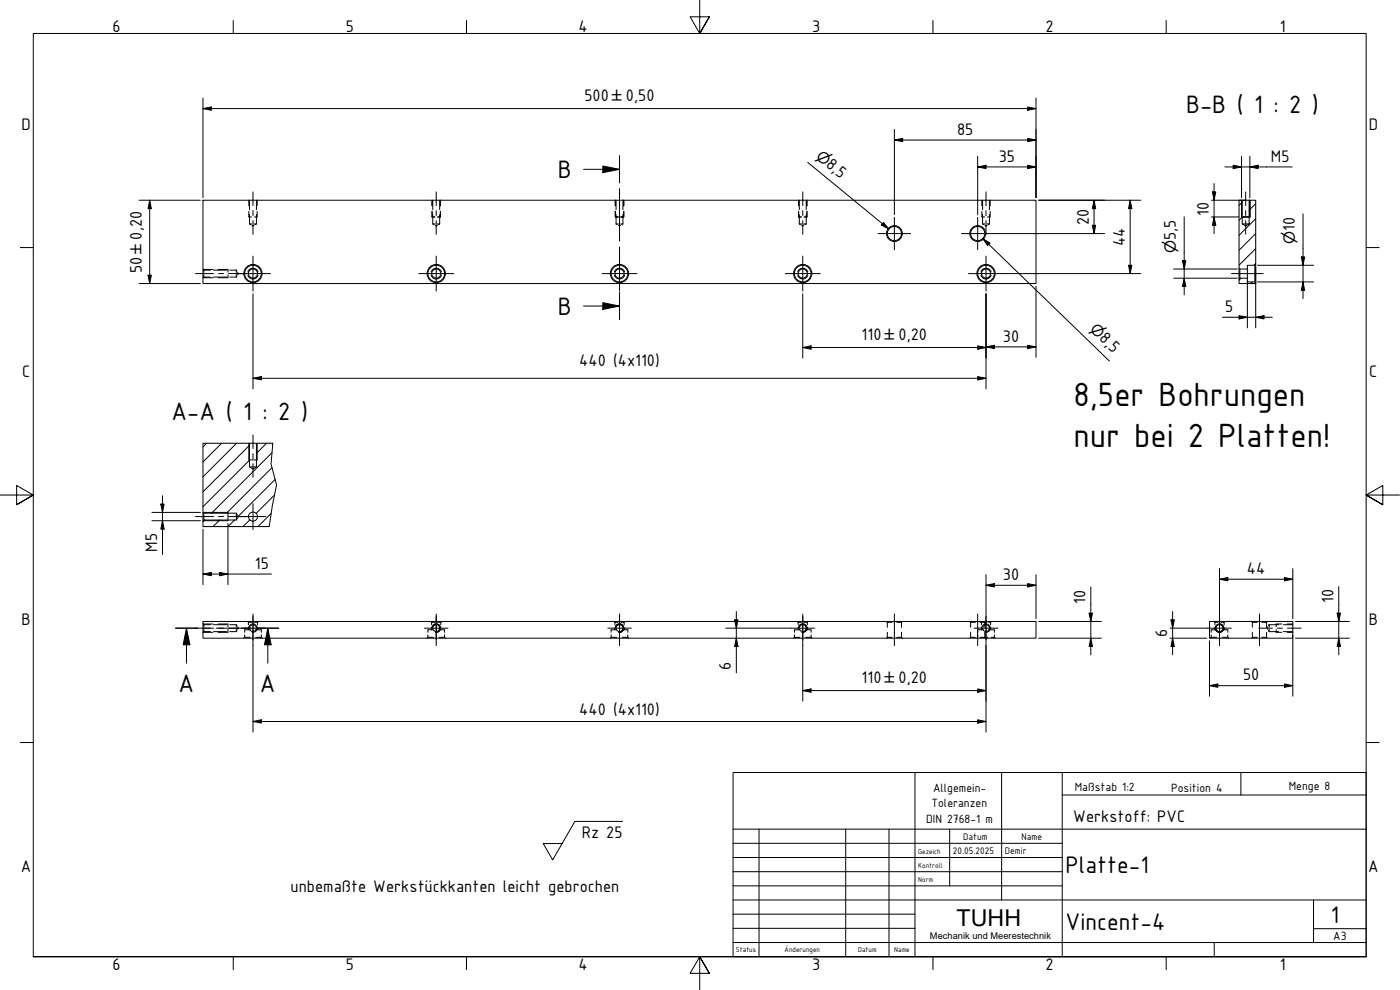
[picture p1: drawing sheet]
<svg xmlns="http://www.w3.org/2000/svg" width="420mm" height="297mm" viewBox="0 0 420 297" stroke-linecap="round" stroke-linejoin="round" font-family="sans-serif">
<!-- layer: Schraffur (ISO) -->
<g fill="none" stroke="#000" stroke-width=".3">
<path d="M372.8 65.1l-.9 1M372.8 60.6l-.9 1M376.9 79.1l-.6 .5M376.9 74.6l-5 5M376.9 70.1l-5 5M376.9 65.6l-5 5M376.9 61.1l-2 2M372.4 83.5l-.5 .6M375.8 84.6l-.5 .5M62 133l-1.1 1.1M66.5 133l-5.6 5.6M71 133l-10.1 10.1"/>
<path d="M74.9 138.1l-14 13.9M74.9 133.6l-14 14M80 133l-3 3M81.6 135.8l-18.1 18.2M61.4 156l-.5 .5M65.9 156l-2 2M70.4 156l-2 2M75 155.9l-2.1 2.1M81.4 154l-4 4M81.6 140.3l-13.6 13.7M82.4 148.6l-5.5 5.5M82.6 143.9l-11.1 11"/>
</g>
<!-- layer: Verdeckt (ISO) -->
<g fill="none" stroke="#000" stroke-width=".3">
<path d="M74.7 63.4v1.7h.8M74.7 60.1v1.7M74.9 67.2h.7M74.9 67.2l.3 .2M74.9 60.1v2.8M74.9 64.4v2.8M75.6 67.6l.3 .2 .4-.2M76.3 67.2h.7M77 67.2l-.4 .2M77 60.1v2.8M77 64.4v2.8M77.2 63.4v1.7h-.9"/>
<path d="M77.2 60.1v1.7M129.7 63.4v1.7h.8M129.7 60.1v1.7M129.9 67.2h.7M129.9 67.2l.3 .2M129.9 60.1v2.8M129.9 64.4v2.8M130.6 67.6l.3 .2 .4-.2M131.3 67.2h.7M132 67.2l-.4 .2M132 60.1v2.8M132 64.4v2.8"/>
<path d="M132.2 63.4v1.7h-.9M132.2 60.1v1.7M184.7 63.4v1.7h.8M184.7 60.1v1.7M184.9 67.2h.7M184.9 67.2l.3 .2M184.9 60.1v2.8M184.9 64.4v2.8M185.6 67.6l.3 .2 .4-.2M186.3 67.2h.6M186.9 67.2l-.3 .2M186.9 60.1v2.8"/>
<path d="M186.9 64.4v2.8M187.2 63.4v1.7h-.9M187.2 60.1v1.7M239.7 60.1v1.7M239.7 63.4v1.7h.8M239.9 67.2h.7M239.9 67.2l.3 .2M239.9 60.1v2.8M239.9 64.4v2.8M240.6 67.6l.3 .2 .4-.2M241.3 67.2h.7M242 67.2l-.4 .2"/>
<path d="M242 60.1v2.8M242 64.4v2.8M242.2 60.1v1.7M242.2 63.4v1.7h-.9M294.7 63.4v1.7h.8M294.7 60.1v1.7M294.9 67.2h.7M294.9 67.2l.3 .2M294.9 60.1v2.8M294.9 64.4v2.8M295.6 67.6l.3 .2 .4-.2M296.3 67.2h.6"/>
<path d="M296.9 67.2l-.3 .2M296.9 60.1v2.8M296.9 64.4v2.8M297.2 63.4v1.7h-.9M297.2 60.1v1.7M61 83.3h2.9M61.1 81l.1 .1M61.2 81.1v.6M61.2 82.4v.7M61.2 83.1l-.1 .1M61.2 83.1h1.9M61.2 81.1h1.9"/>
<path d="M63.9 80.8l-2.9 .1M64.1 83.1h3.9M64.1 81.1h3.9M65.4 80.8h3v.9M68.4 82.5v.8h-3M69 83.1h1.9M69 81.1h1.9M70.9 81.1v.6M70.9 82.4v.7M70.9 81.1l.2 .3M71.1 82.8l-.2 .3M71.3 81.7l.2 .4-.2 .3"/>
<path d="M74.4 82.6a1.59 1.59 0 0 0 1.5 1.1 1.59 1.59 0 0 0 1.5-1.1M74.4 81.6a1.6 1.6 0 0 1 1.5-1.1 1.6 1.6 0 0 1 1.5 1.1M129.4 82.6a1.59 1.59 0 0 0 1.5 1.1 1.59 1.59 0 0 0 1.5-1.1M129.4 81.6a1.6 1.6 0 0 1 1.5-1.1 1.6 1.6 0 0 1 1.5 1.1M184.4 82.6a1.59 1.59 0 0 0 1.5 1.1 1.59 1.59 0 0 0 1.6-1.1M184.4 81.6a1.6 1.6 0 0 1 1.5-1.1 1.6 1.6 0 0 1 1.6 1.1M239.4 82.6a1.59 1.59 0 0 0 1.5 1.1 1.59 1.59 0 0 0 1.5-1.1M239.4 81.6a1.6 1.6 0 0 1 1.5-1.1 1.6 1.6 0 0 1 1.5 1.1M294.4 82.6a1.59 1.59 0 0 0 1.5 1.1 1.59 1.59 0 0 0 1.5-1.1M294.4 81.6a1.6 1.6 0 0 1 1.5-1.1 1.6 1.6 0 0 1 1.5 1.1M61 189.7h2.9M61.1 187.4h.1"/>
<path d="M61.2 187.4v.7M61.2 188.8v.7M61.2 189.5l-.1 .1M61.2 189.5h1.9M61.2 187.4h1.9M63.9 187.2l-2.9 .1M64.1 189.5h3.9M64.1 187.4h3.9M65.4 187.2h3v.9M68.4 188.9v.8h-3M69 189.5h1.9M69 187.4h1.9"/>
<path d="M70.9 187.4v.7M70.9 188.8v.7M70.9 187.4l.2 .4M71.1 189.2l-.2 .3M71.3 188.1l.2 .4-.2 .3M73.3 191.4l-.1 .1M73.4 191.2h1.7M73.4 191.2l-.1 .1M73.4 190.5v.7M74.3 186.5h.1M74.5 186.6v.1M74.5 186.7h1"/>
<path d="M74.5 186.7v.8M74.5 188.2v.8M75.1 189h-1.7v.7M76.4 186.7h.9M76.8 191.2h1.6M76.8 189h1.6v.7M77.3 186.7v.8M77.3 188.2v.8M77.4 186.6l-.1 .1M77.5 186.5h.1M78.4 191.2l.1 .1M78.4 190.5v.7"/>
<path d="M78.6 191.4l.1 .1M128.2 191.4v.1M128.4 191.2h1.7M128.4 191.2l-.1 .1M128.4 190.5v.7M129.3 186.5h.1M129.5 186.6v.1M129.5 186.7h1M129.5 186.7v.8M129.5 188.2v.8M130.1 189h-1.7v.7M131.4 186.7h.9"/>
<path d="M131.8 191.2h1.6M131.8 189h1.6v.7M132.3 186.7v.8M132.3 188.2v.8M132.4 186.6l-.1 .1M132.5 186.5h.1M133.4 191.2l.1 .1M133.4 190.5v.7M133.6 191.4l.1 .1M183.3 191.4l-.1 .1M183.4 191.2h1.7M183.4 191.2l-.1 .1"/>
<path d="M183.4 190.5v.7M184.3 186.5h.1M184.5 186.6l.1 .1M184.6 186.7h.9M184.6 186.7v.8M184.6 188.2v.8M185.1 189h-1.7v.7M186.4 186.7h.9M186.8 191.2h1.6M186.8 189h1.6v.7M187.3 186.7v.8M187.3 188.2v.8"/>
<path d="M187.4 186.6l-.1 .1M187.5 186.5h.1M188.4 191.2l.1 .1M188.4 190.5v.7M188.6 191.4l.1 .1M238.3 191.4l-.1 .1M238.4 191.2h1.7M238.4 191.2l-.1 .1M238.4 190.5v.7M239.3 186.5h.1M239.5 186.6v.1M239.5 186.7h1"/>
<path d="M239.5 186.7v.8M239.5 188.2v.8M240.1 189h-1.7v.7M241.4 186.7h.9M241.7 191.2h1.7M241.7 189h1.7v.7M242.3 186.7v.8M242.3 188.2v.8M242.4 186.6l-.1 .1M242.5 186.5h.1M243.4 191.2l.1 .1M243.4 190.5v.7"/>
<path d="M243.6 191.4l.1 .1M266 186.5h.1M266.1 191.4l-.1 .1M266.2 186.6l.1 .1M266.3 186.7h1.4M266.3 191.2h1.4M266.3 191.2l-.1 .1M266.3 186.7v1.5M266.3 189.7v1.5M269.1 186.7h1.5M269.1 191.2h1.5M270.6 191.2v.1"/>
<path d="M270.6 186.7v1.5M270.6 189.7v1.5M270.6 186.6v.1M270.7 191.4l.1 .1M270.8 186.5h-.1M291 186.5h.1M291.1 191.4l-.1 .1M291.2 186.6l.1 .1M291.3 186.7h1.4M291.3 191.2h1.4M291.3 191.2l-.1 .1M291.3 186.7v1.5"/>
<path d="M291.3 189.7v1.5M293.2 191.4v.1M293.4 190.5l-.1 .8M294.1 186.7h2M294.1 191.2h2.4M294.3 186.5h.1M294.5 186.6v.9M294.5 188.2v.8M295.1 189h-1.7v.7M295.6 189.7v1.6M295.6 186.6v1.6M295.7 191.4l.1 .1"/>
<path d="M295.8 186.5h-.1M296.7 186.7h.6M296.8 189h1.6v.7M297.3 186.7v.8M297.3 188.2v.8M297.4 186.6l-.1 .1M297.5 191.2h.9M297.5 186.5h.1M298.4 191.2l.1 .1M298.4 190.5v.7M298.6 191.4l.1 .1M363.3 191.4l-.1 .1"/>
<path d="M363.5 191.2h1.6M363.5 191.2l-.1 .1M363.5 190.5v.7M364.4 186.5h.1M364.5 186.6l.1 .1M364.6 186.7h.9M364.6 186.7v.8M364.6 188.2v.8M365.1 189h-1.6v.7M366.4 186.7h1M366.8 191.2l1.8 .1M366.8 189h1.7v.7"/>
<path d="M367.4 186.7v.8M367.4 188.2v.8M367.5 186.6l-.1 .1M367.6 186.5h-.1M368.5 190.5v.7M368.7 191.4v.1M375.6 186.5h.1M375.7 191.4l-.1 .1M375.8 186.6l.1 .1M375.9 186.7h1.4M375.9 191.2h1.4M375.9 191.2l-.1 .1"/>
<path d="M375.9 186.7v1.5M375.9 189.7v1.5M378.7 186.7h1.4M378.7 191.2h1.4M380.1 191.2l.1 .1M380.1 186.7v1.5M380.1 189.7v1.5M380.2 186.6l-.1 .1M380.3 191.4l.1 .1M380.4 186.5h-.1M380.5 188.1l-.2 .4 .2 .3M380.7 189.2l.2 .3"/>
<path d="M380.9 189.5h2.8M380.9 187.4h2.8M380.9 187.4v.7M380.9 188.8v.7M380.9 187.4l-.2 .4M383 188.9v.8h1.7M384.7 187.2h-1.7v.9M385.1 189.5h2.9M385.1 187.4h2.9M386.3 189.7h1.7M386.3 187.2h1.7"/>
</g>
<!-- layer: Sichtbar (ISO) -->
<g fill="none" stroke="#000" stroke-width=".3">
<path d="M60.9 60.1h250v25h-250zM371.9 60.1h.9v7.1l1 .6 1.1-.6v-7.1h2v19.2l-.3 .3h-2.2v1.1h-2.3l-.2-.2zM372.6 65.1h2.5M372.8 60.1h2.1M372.8 67.2h2.1M376.6 79.6v5M376.9 79.3v5.5M371.9 80.5v3.2M372.1 83.5h2.3v1.1h2.2l.3 .5h-5v-1.4zM372.1 80.7v2.8M374.4 80.7v2.8M74.7 138h2.5"/>
<path d="M74.9 133h2.1M81.9 133h-4.9v7.1l-1.1 .6-1-.6v-7.1h-14v20.7l.3 .3h9.7l.6 1-.6 1h-9.7l-.3 .3v1.7h19.9M60.9 153.7v2.6M61.2 154v2M68.4 153.7v2.5M70.9 154v2M74.9 140.1h2.1M60.9 186.5h250v5h-250zM363 186.5h25v5h-25z"/>
<circle cx="268.4" cy="70.1" r="2.38"/>
<circle cx="268.4" cy="70.1" r="2.13"/>
<circle cx="293.4" cy="70.1" r="2.38"/>
<circle cx="293.4" cy="70.1" r="2.13"/>
<circle cx="75.9" cy="82.1" r="2.74"/>
<circle cx="75.9" cy="82.1" r="2.51"/>
<circle cx="75.9" cy="82.1" r="1.37"/>
<circle cx="130.9" cy="82.1" r="2.74"/>
<circle cx="130.9" cy="82.1" r="2.51"/>
<circle cx="130.9" cy="82.1" r="1.37"/>
<circle cx="185.9" cy="82.1" r="2.74"/>
<circle cx="185.9" cy="82.1" r="2.51"/>
<circle cx="185.9" cy="82.1" r="1.37"/>
<circle cx="240.9" cy="82.1" r="2.74"/>
<circle cx="240.9" cy="82.1" r="2.51"/>
<circle cx="240.9" cy="82.1" r="1.37"/>
<circle cx="295.9" cy="82.1" r="2.74"/>
<circle cx="295.9" cy="82.1" r="2.51"/>
<circle cx="295.9" cy="82.1" r="1.37"/>
<circle cx="75.9" cy="155" r="1.37"/>
<circle cx="75.9" cy="188.5" r="1.03"/>
<circle cx="130.9" cy="188.5" r="1.03"/>
<circle cx="185.9" cy="188.5" r="1.03"/>
<circle cx="240.9" cy="188.5" r="1.03"/>
<circle cx="295.9" cy="188.5" r="1.03"/>
<circle cx="366" cy="188.5" r="1.03"/>
<circle cx="366" cy="188.5" r="1.28"/>
</g>
<!-- layer: Sichtbar schmal (ISO) -->
<path d="M372.6 60.1v5M375.1 60.1v5M74.7 133v5M77.2 133v5M61 156.2h7.4M61 153.7h7.4M74.7 188.2a1.26 1.26 0 0 1 1.4-1 1.26 1.26 0 0 1 1.1 1.5 1.26 1.26 0 0 1-1.5 1M129.7 188.2a1.26 1.26 0 0 1 1.4-1 1.26 1.26 0 0 1 1.1 1.5 1.26 1.26 0 0 1-1.5 1M184.7 188.2a1.26 1.26 0 0 1 1.4-1 1.26 1.26 0 0 1 1.1 1.5 1.26 1.26 0 0 1-1.5 1M239.7 188.2a1.26 1.26 0 0 1 1.4-1 1.26 1.26 0 0 1 1 1.5 1.26 1.26 0 0 1-1.4 1M294.7 188.2a1.26 1.26 0 0 1 1.4-1 1.26 1.26 0 0 1 1.1 1.5 1.26 1.26 0 0 1-1.5 1M366.2 187.2a1.26 1.26 0 0 1 1 1.5 1.26 1.26 0 0 1-1.4 1 1.26 1.26 0 0 1-1.1-1.5" fill="none" stroke="#000" stroke-width=".3"/>
<!-- layer: Bruchlinie (ISO) -->
<path d="M81.9 133l-.6 6.2 1.7 6.3-1.3 6.3-.9 6.2" fill="none" stroke="#000" stroke-width=".3"/>
<!-- layer: Schnittlinie (ISO) -->
<g fill="none" stroke="#000" stroke-width=".3">
<path d="M175.1 50.8h10.8M180.9 49.8l5 1-5 1zM185.9 46.8v8M185.9 56.6v2.1M185.9 60.4v8.1M185.9 70.3v2.1M185.9 74.1v8.1M175.1 91.8h10.8M180.9 90.8l5 1-5 1zM185.9 83.9v2.1M185.9 87.8v8M52.7 188.5h6.6"/>
<path d="M56 188.5l1 5h-2zM56 188.5v10.5M61 188.5h2.1M64.9 188.5h6.6M73.2 188.5h2.1M77.1 188.5h6.6M80.4 188.5l1 5h-2zM80.4 188.5v10.5"/>
</g>
<path d="M180.9 49.8l5 1-5 1zM180.9 90.8l5 1-5 1zM56 188.5l1 5h-2zM80.4 188.5l1 5h-2z" fill="#000"/>
<!-- layer: Rahmen (ISO) -->
<g fill="none" stroke="#000" stroke-width=".3">
<path d="M70 6.1v3.9M140 6.1v3.9M210 0v10l-2.9-5h5.8l-2.9 5 2.9-5M280 6.1v3.9M350 6.1v3.9M6.1 74.3h3.9M410 74.3h3.9M0 148.5h10l-5-2.8v5.7l5-2.9-5 2.9M420 148.5h-10l5-2.8v5.7l-5-2.9 5 2.9M6.1 222.8h3.9M410 222.8h3.9M10 287v-277h400v277h-400h400"/>
<path d="M70 287v3.9M140 287v3.9M212.9 292l-2.9-5 2.9 5h-5.8l2.9-5v10M280 287v3.9M350 287v3.9"/>
</g>
<!-- layer: Titel (ISO) -->
<g fill="none" stroke="#000" stroke-width=".3">
<path d="M220 231.8h190v55.2h-190zM274.6 231.8v55.2M300.6 231.8v38.2M318.8 238.5h91.2M318.8 231.8v55.2M372.4 231.8v6.7M220 253h98.8M220 257.3h98.8M220 248.8h190M227.8 248.8v38.2M253.8 248.8v38.2M266.8 248.8v38.2"/>
<path d="M285 248.8v17M220 261.5h98.8M220 265.8h98.8M220 270h190M220 274.3h54.6M220 278.5h54.6M394.2 278.6h15.8M394.2 270v12.8M220 282.8h190M364.4 282.8v4.2"/>
</g>
<!-- layer: Mittellinie (ISO) -->
<g fill="none" stroke="#000" stroke-width=".3">
<path d="M75.9 57.6v4.1M130.9 57.6v4.1M185.9 57.6v4.1M240.9 57.6v4.1M295.9 57.6v4.1M373.8 57.6v4.1M75.9 63.2v1.5M75.9 66.2v4.1M130.9 63.2v1.5M130.9 66.2v4.1M185.9 63.2v1.5M185.9 66.2v4.1"/>
<path d="M240.9 63.2v1.5M240.9 66.2v4.1M295.9 63.2v1.5M295.9 66.2v4.1M373.8 63.2v1.5M373.8 66.2v4.1M58.7 82.1h5.4M65.6 82.1h1.5M68.6 82.1h5.4M369.6 82.1h9.5M75.9 130.5v4.1M75.9 136.1v1.5"/>
<path d="M75.9 139.1v4.1M58.7 155h5.4M65.6 155h1.5M68.6 155h5.4M58.7 188.5h5.4M65.6 188.5h1.5M68.6 188.5h5.4M75.9 184.2v9.5M130.9 184.2v9.5M185.9 184.2v9.5M240.9 184.2v9.5M268.4 184.2v9.5"/>
<path d="M293.4 184.2v9.5M295.9 184.2v9.5M366 184.2v9.5M377.8 188.5h4.1M378 184.2v9.5M383.4 188.5h1.5M386.4 188.5h4.1"/>
</g>
<!-- layer: Mittelpunktmarkierung (ISO) -->
<g fill="none" stroke="#000" stroke-width=".3">
<path d="M75.9 76.8v10.5M130.9 76.8v10.5M185.9 76.8v10.5M240.9 76.8v10.5M263.5 70.1h9.8M268.4 65.2v9.8M288.5 70.1h9.8M293.4 65.2v9.8M295.9 76.8v10.5M70.7 82.1h10.5M125.7 82.1h10.5M180.7 82.1h10.5"/>
<path d="M235.7 82.1h10.5M290.7 82.1h10.5M72.1 155h7.7M75.9 151.1v7.8M72.4 188.5h7.1M75.9 184.9v7.1M127.4 188.5h7.1M130.9 184.9v7.1M182.4 188.5h7.1M185.9 184.9v7.1M237.4 188.5h7.1M240.9 184.9v7.1"/>
<path d="M292.4 188.5h7M295.9 184.9v7.1M362.5 188.5h7M366 184.9v7.1"/>
</g>
<g fill="none" stroke="#000" stroke-width=".3">
<path d="M60.9 32.6l2.5-.5v1zM60.9 32.6h250M60.9 29.4v29.9M268.4 38.8v25.6M308.4 32.1l2.5 .5-2.5 .5zM310.9 29.4v29.9M242.4 48.7l24.4 20M268.4 42l2.5-.5v1zM268.4 42h42.5M293.4 50.1l2.5-.5v1zM293.4 50.1h17.5M293.4 46.9v17.5"/>
<path d="M308.4 49.6l2.5 .5-2.5 .5zM308.4 41.5l2.5 .5-2.5 .5zM363.9 57.6h1l-.5 2.5zM364.4 55.1v15M367.6 50.1h20.2M370.1 49.6l2.5 .5-2.5 .5zM372.6 46.9v12.4M375.1 50.1l2.5-.5v1zM375.1 46.9v12.4M41.7 60.1h18.4M44.9 60.1l.5 2.5h-1zM44.9 60.1v25"/>
<path d="M265.2 66.8l1.6 1.9-2.3-1.2zM294.9 71.6l2.2 1.3-.7 .8zM294.9 71.6l38.1 36.8M298.3 70.1h33.2M311.7 60.1h30.6M327.8 67.6h1l-.5 2.5zM328.3 60.1l.5 2.5h-1zM328.3 60.1v10M338.7 79.6h1l-.5 2.5zM339.2 60.1l.5 2.5h-1zM339.2 60.1v22M354.9 78.2h1l-.5 2.5z"/>
<path d="M355.4 65.1v23.4M363.6 60.1h10.1M363.6 65.1h8.2M364.4 65.1l.5 2.5h-1zM374 60.1h.1M377.4 79.6h16.8M390.5 77.1h1l-.4 2.5zM391.1 64.2v25.4M41.7 85.1h18.4M44.4 82.6h1l-.5 2.5zM75.9 88.1v28.6M240.9 88.1v19.3"/>
<path d="M295.9 88.1v28.6M301.2 82.1h41.1M310.9 85.9v21.4M352.2 80.7h19.1M352.2 83.5h19.1M355.4 83.5l.5 2.5h-1zM366.8 95.2h15M371.9 94.7l2.5 .5-2.5 .5zM374.4 84.3v14.1M376.9 95.2l2.4-.5v1zM376.9 80.1v1.9M376.9 82.2v16.2"/>
<path d="M377.4 84.6h16.8M391.1 84.6l.4 2.5h-1zM75.9 113.5l2.5-.5v1zM75.9 113.5h220M240.9 104.3l2.5-.5v1zM240.9 104.3h55M293.4 103.8l2.5 .5-2.5 .5zM293.4 113l2.5 .5-2.5 .5zM295.9 104.1l2.5-.5v1zM295.9 104.1h15M308.4 103.6l2.5 .5-2.5 .5zM45.6 153.7h14.6"/>
<path d="M45.6 156.2h14.6M48.3 151.2h1l-.5 2.5zM48.8 156.2l.5 2.6h-1zM48.8 148.7v17.7M60.9 158.8v16.6M68.4 157v18.4M60.9 172.2l2.5-.4v.9zM60.9 172.2h20.6M65.9 171.8l2.5 .4-2.5 .5zM295.9 175.6l2.5-.5v1zM295.9 175.6h15M295.9 172.4v11.7"/>
<path d="M308.4 175.1l2.5 .5-2.5 .5zM310.9 172.4v13.3M327.4 176.1v20.4M366 173.8l2.5-.5v1zM366 173.8h22M366 170.6v13.5M385.5 173.3l2.5 .5-2.5 .5zM388 170.6v15.1M401.8 176v20.5M75.9 193.7v26M217.8 188.5h19.6M220.5 186h1l-.5 2.5z"/>
<path d="M221 191.5l.5 2.5h-1zM221 183.5v18.4M240.9 193.7v16.7M295.9 193.7v26M311.7 186.5h18.8M311.7 191.5h18.8M326.9 184h1l-.5 2.5zM327.4 191.5l.5 2.5h-1zM351.1 191.5h11.1M351.1 188.5h11.4M351.4 186h1l-.5 2.5zM351.9 191.5l.5 2.5h-1z"/>
<path d="M351.9 183.5v13M363 192.3v16.6M388 190.5v18.4M388.8 186.5h16.2M388.8 191.5h16.2M401.3 184h1l-.5 2.5zM401.8 191.5l.5 2.5h-1zM75.9 216.5l2.5-.5v1zM75.9 216.5h220M240.9 207.2l2.5-.5v1zM240.9 207.2h55M293.4 206.7l2.5 .5-2.5 .5z"/>
<path d="M293.4 216l2.5 .5-2.5 .5zM363 205.7l2.5-.5v1zM363 205.7h25M385.5 205.2l2.5 .5-2.5 .5z"/>
</g>
<g fill="#000">
<path d="M60.9 32.6l2.5-.5v1zM308.4 32.1l2.5 .5-2.5 .5zM268.4 42l2.5-.5v1zM293.4 50.1l2.5-.5v1zM308.4 49.6l2.5 .5-2.5 .5zM308.4 41.5l2.5 .5-2.5 .5zM363.9 57.6h1l-.5 2.5zM370.1 49.6l2.5 .5-2.5 .5zM375.1 50.1l2.5-.5v1zM44.9 60.1l.5 2.5h-1zM265.2 66.8l1.6 1.9-2.3-1.2zM294.9 71.6l2.2 1.3-.7 .8z"/>
<path d="M327.8 67.6h1l-.5 2.5zM328.3 60.1l.5 2.5h-1zM338.7 79.6h1l-.5 2.5zM339.2 60.1l.5 2.5h-1zM354.9 78.2h1l-.5 2.5zM364.4 65.1l.5 2.5h-1zM390.5 77.1h1l-.4 2.5zM44.4 82.6h1l-.5 2.5zM355.4 83.5l.5 2.5h-1zM371.9 94.7l2.5 .5-2.5 .5zM376.9 95.2l2.4-.5v1zM391.1 84.6l.4 2.5h-1z"/>
<path d="M75.9 113.5l2.5-.5v1zM240.9 104.3l2.5-.5v1zM293.4 103.8l2.5 .5-2.5 .5zM293.4 113l2.5 .5-2.5 .5zM295.9 104.1l2.5-.5v1zM308.4 103.6l2.5 .5-2.5 .5zM48.3 151.2h1l-.5 2.5zM48.8 156.2l.5 2.6h-1zM60.9 172.2l2.5-.4v.9zM65.9 171.8l2.5 .4-2.5 .5zM295.9 175.6l2.5-.5v1zM308.4 175.1l2.5 .5-2.5 .5z"/>
<path d="M366 173.8l2.5-.5v1zM385.5 173.3l2.5 .5-2.5 .5zM220.5 186h1l-.5 2.5zM221 191.5l.5 2.5h-1zM326.9 184h1l-.5 2.5zM327.4 191.5l.5 2.5h-1zM351.4 186h1l-.5 2.5zM351.9 191.5l.5 2.5h-1zM401.3 184h1l-.5 2.5zM401.8 191.5l.5 2.5h-1zM75.9 216.5l2.5-.5v1zM240.9 207.2l2.5-.5v1z"/>
<path d="M293.4 206.7l2.5 .5-2.5 .5zM293.4 216l2.5 .5-2.5 .5zM363 205.7l2.5-.5v1zM385.5 205.2l2.5 .5-2.5 .5z"/>
</g>
<!-- layer: Symbol (ISO) -->
<path d="M186.8 246.5h-14.3l-6.6 11.5-2.9-4.9h5.7" fill="none" stroke="#000" stroke-width=".3"/>
<g font-size="10.9">
<text x="322.2" y="121.8">8,5er Bohrungen</text>
<text x="322.2" y="134.2">nur bei 2 Platten!</text>
</g>
<g font-size="8.1">
<text x="356" y="33.8">B-B ( 1 : 2 )</text>
<text x="167.4" y="53.4">B</text>
<text x="167.4" y="94.5">B</text>
<text x="51.5" y="126">A-A ( 1 : 2 )</text>
<text x="53.6" y="207.8">A</text>
<text x="78" y="207.8">A</text>
</g>
<g font-size="7.7">
<text x="319.8" y="261.9">Platte-1</text>
<text x="319.8" y="278.9">Vincent-4</text>
<text x="399.4" y="276.8">1</text>
</g>
<text font-size="7" x="287.1" y="277.8">TUHH</text>
<g font-size="5.4">
<text x="33.8" y="9.6">6</text>
<text x="103.8" y="9.6">5</text>
<text x="173.6" y="9.6">4</text>
<text x="243.8" y="9.6">3</text>
<text x="313.8" y="9.6">2</text>
<text x="384.1" y="9.6">1</text>
<text x="175.4" y="30.3">500</text>
<text x="187.9" y="30.3">0,50</text>
<text x="6.5" y="38.9">D</text>
<text x="287.2" y="40.4">85</text>
<text x="410.8" y="38.9">D</text>
<text x="247.6" y="49.8" transform="rotate(39 247.6 49.8)">8,5</text>
<text x="299.7" y="48.5">35</text>
<text x="381.4" y="48.5">M5</text>
<text x="362.8" y="64.7" transform="rotate(-90 362.8 64.7)">10</text>
<text x="42.6" y="71.9" transform="rotate(-90 42.6 71.9)">0,20</text>
<text x="326.7" y="67.5" transform="rotate(-90 326.7 67.5)">20</text>
<text x="352.9" y="72" transform="rotate(-90 352.9 72)">5,5</text>
<text x="388.6" y="69.2" transform="rotate(-90 388.6 69.2)">10</text>
<text x="337.6" y="73.9" transform="rotate(-90 337.6 73.9)">44</text>
<text x="42.6" y="81.9" transform="rotate(-90 42.6 81.9)">50</text>
<text x="367.6" y="93.6">5</text>
<text x="258.6" y="102">110</text>
<text x="269.7" y="102">0,20</text>
<text x="329.7" y="101.8" transform="rotate(44 329.7 101.8)">8,5</text>
<text x="301" y="102.5">30</text>
<text x="6.6" y="113.2">C</text>
<text x="173.8" y="109.8">440 (4x110)</text>
<text x="410.9" y="113.2">C</text>
<text x="47.2" y="165.6" transform="rotate(-90 47.2 165.6)">M5</text>
<text x="76.5" y="170.7">15</text>
<text x="301" y="174">30</text>
<text x="374.2" y="172.2">44</text>
<text x="325.8" y="181.1" transform="rotate(-90 325.8 181.1)">10</text>
<text x="400.2" y="181" transform="rotate(-90 400.2 181)">10</text>
<text x="6.5" y="187.4">B</text>
<text x="350.3" y="191.2" transform="rotate(-90 350.3 191.2)">6</text>
<text x="410.8" y="187.4">B</text>
<text x="219.4" y="201.1" transform="rotate(-90 219.4 201.1)">6</text>
<text x="258.6" y="204.9">110</text>
<text x="269.7" y="204.9">0,20</text>
<text x="373" y="204.1">50</text>
<text x="173.8" y="214.5">440 (4x110)</text>
<text x="174.6" y="251.5">Rz 25</text>
<text x="322.1" y="246.7">Werkstoff: PVC</text>
<text x="6.3" y="261.7">A</text>
<text x="410.6" y="261.7">A</text>
<text x="87.2" y="267.5">unbemaßte Werkstückkanten leicht gebrochen</text>
<text x="33.8" y="290.9">6</text>
<text x="103.8" y="290.9">5</text>
<text x="173.6" y="290.9">4</text>
<text x="243.8" y="290.9">3</text>
<text x="313.8" y="290.9">2</text>
<text x="384.1" y="290.9">1</text>
</g>
<g font-size="4.6">
<text x="183.6" y="30.3">±</text>
<text x="244.6" y="47.3" transform="rotate(39 244.6 47.3)">⌀</text>
<text x="42.6" y="76.1" transform="rotate(-90 42.6 76.1)">±</text>
<text x="352.9" y="75.9" transform="rotate(-90 352.9 75.9)">⌀</text>
<text x="388.6" y="73.1" transform="rotate(-90 388.6 73.1)">⌀</text>
<text x="265.4" y="102">±</text>
<text x="326.9" y="99" transform="rotate(44 326.9 99)">⌀</text>
<text x="265.4" y="204.9">±</text>
</g>
<g font-size="3.9">
<text x="280" y="237.8">Allgemein-</text>
<text x="322.5" y="237.5">Maßstab 1:2</text>
<text x="351.5" y="237.5">Position 4</text>
<text x="386.8" y="237.2">Menge 8</text>
<text x="279.5" y="242.3">Toleranzen</text>
<text x="278" y="246.9">DIN 2768-1 m</text>
<text x="400.1" y="282">A3</text>
</g>
<g font-size="3.1">
<text x="286" y="256.3">20.05.2025</text>
<text x="289.1" y="252">Datum</text>
<text x="301.6" y="256.3">Demir</text>
<text x="306.6" y="252">Name</text>
</g>
<text font-size="2.8" x="279.1" y="281.7">Mechanik und Meerestechnik</text>
<g font-size="2.3">
<text x="275.6" y="256.3">Gezeich</text>
<text x="275.6" y="260.5">Kontroll</text>
<text x="275.6" y="264.8">Norm</text>
<text x="220.8" y="285.7">Status</text>
<text x="235.5" y="285.7">Änderungen</text>
<text x="257.5" y="285.7">Datum</text>
<text x="268.4" y="285.7">Name</text>
</g>
</svg>
